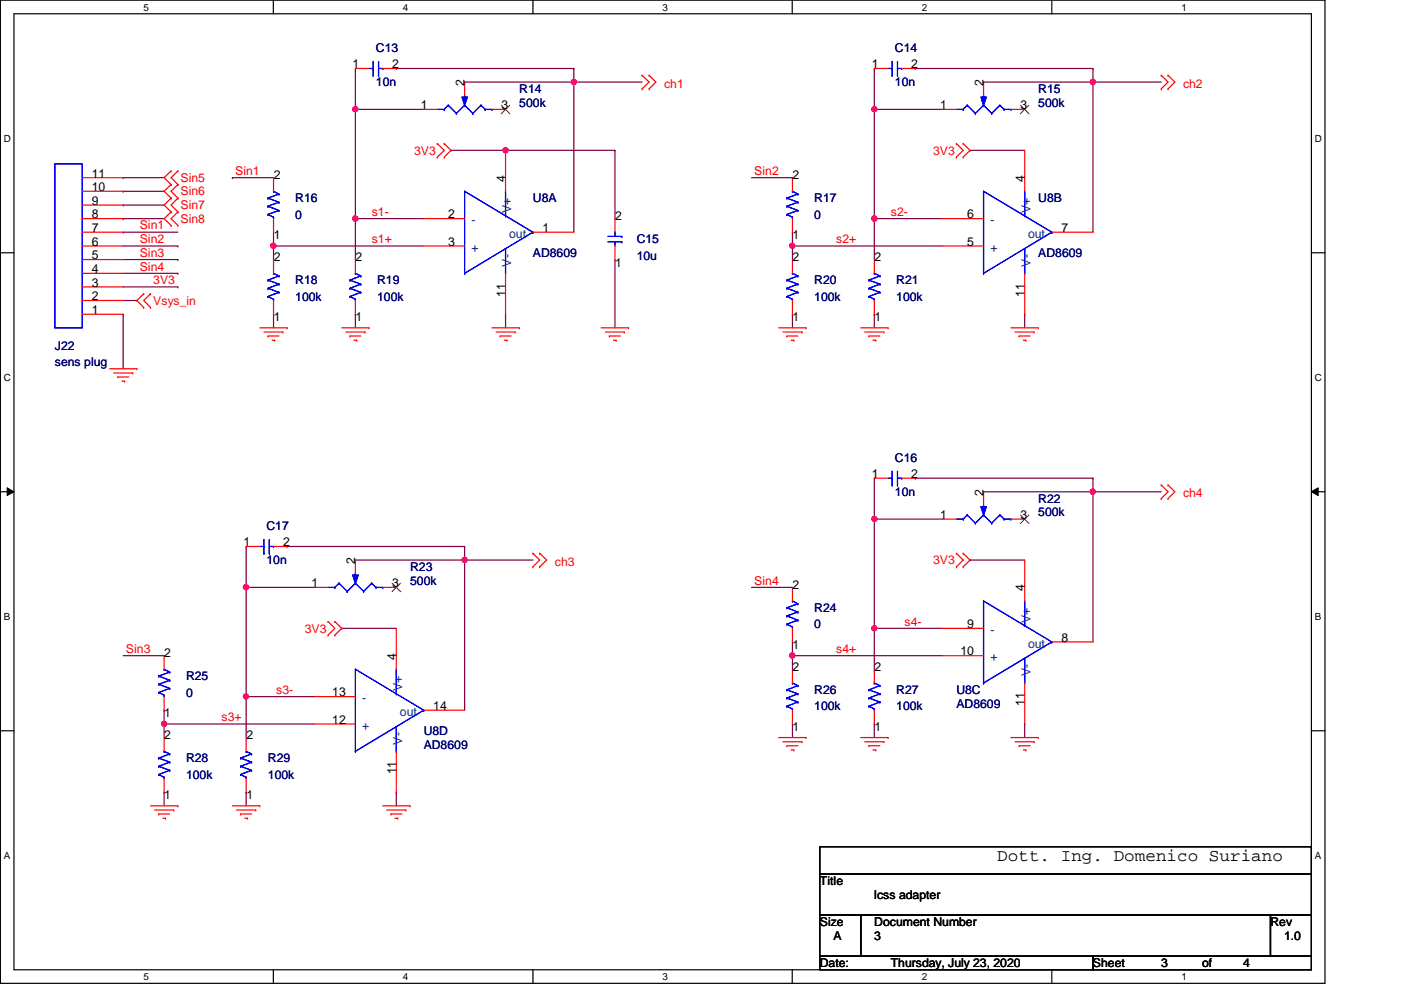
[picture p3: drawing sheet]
<svg xmlns="http://www.w3.org/2000/svg" width="297mm" height="210mm" viewBox="0 0 297 210" stroke-linecap="round" stroke-linejoin="round" font-family="sans-serif">
<path d="M.1 0h280.8v208.5h-280.8zM3 2.9h275v202.7h-275z" fill="none" stroke="#000" stroke-width=".25"/>
<g fill="#fff">
<path d="M30.4 .3h1.2v2.4h-1.2z"/>
<path d="M30.4 205.9h1.2v2.3h-1.2z"/>
</g>
<path d="M58 0v2.9M58 205.6v2.9" fill="none" stroke="#000" stroke-width=".25"/>
<g fill="#fff">
<path d="M85.4 .3h1.2v2.4h-1.2z"/>
<path d="M85.4 205.9h1.2v2.3h-1.2z"/>
</g>
<path d="M113 0v2.9M113 205.6v2.9" fill="none" stroke="#000" stroke-width=".25"/>
<g fill="#fff">
<path d="M140.5 .3h1.1v2.4h-1.1z"/>
<path d="M140.5 205.9h1.1v2.3h-1.1z"/>
</g>
<path d="M168 0v2.9M168 205.6v2.9" fill="none" stroke="#000" stroke-width=".25"/>
<g fill="#fff">
<path d="M195.4 .3h1.2v2.4h-1.2z"/>
<path d="M195.4 205.9h1.2v2.3h-1.2z"/>
</g>
<path d="M223 0v2.9M223 205.6v2.9" fill="none" stroke="#000" stroke-width=".25"/>
<g fill="#fff">
<path d="M250.5 .3h1.1v2.4h-1.1z"/>
<path d="M250.5 205.9h1.1v2.3h-1.1z"/>
<path d="M.8 28.2h1.5v2.4h-1.5z"/>
<path d="M278.8 28.2h1.4v2.4h-1.4z"/>
<path d="M.8 78.9h1.5v2.3h-1.5z"/>
<path d="M278.8 78.9h1.4v2.3h-1.4z"/>
</g>
<path d="M.1 53.6h2.9M278 53.6h2.9" fill="none" stroke="#000" stroke-width=".25"/>
<g fill="#fff">
<path d="M.8 129.6h1.4v2.3h-1.4z"/>
<path d="M278.8 129.6h1.3v2.3h-1.3z"/>
</g>
<path d="M.1 104.3h2.9M278 104.3h2.9" fill="none" stroke="#000" stroke-width=".25"/>
<path d="M1.5 103.4l1.5 .9-1.5 .8zM278 104.3l1.5-.9v1.7z" fill="#000"/>
<path d="M1.5 103.4l1.5 .9-1.5 .8zM278 104.3l1.5-.9v1.7z" fill="none" stroke="#000" stroke-width=".21"/>
<g fill="#fff">
<path d="M.8 180.3h1.4v2.3h-1.4z"/>
<path d="M278.8 180.3h1.3v2.3h-1.3z"/>
</g>
<path d="M.1 154.9h2.9M278 154.9h2.9" fill="none" stroke="#000" stroke-width=".25"/>
<path d="M75.3 23.2h.1M75.3 23.2v23.2M75.3 66.6h.1M75.3 66.6v2.9M107.2 66.6h.1M107.2 66.6v2.9" fill="none" stroke="#800040" stroke-width=".25"/>
<circle cx="75.3" cy="46.3" r=".57" fill="#f0f"/>
<circle cx="75.3" cy="46.3" r=".57" fill="none" stroke="#f0f" stroke-width=".25"/>
<path d="M75.3 23.2h.1M75.3 23.2h14.5M75.3 46.4h.1M75.3 46.4h14.5" fill="none" stroke="#800040" stroke-width=".25"/>
<circle cx="75.3" cy="23.2" r=".56" fill="#f0f"/>
<circle cx="75.3" cy="23.2" r=".56" fill="none" stroke="#f0f" stroke-width=".25"/>
<path d="M98.5 17.4h.1M98.5 17.4h37.6M121.7 17.4h.1M121.7 17.4v31.8" fill="none" stroke="#800040" stroke-width=".25"/>
<circle cx="121.6" cy="17.4" r=".56" fill="#f0f"/>
<circle cx="121.6" cy="17.4" r=".56" fill="none" stroke="#f0f" stroke-width=".25"/>
<path d="M107.2 31.9h.1M107.2 31.9h23.2M130.4 31.9h.1M130.4 31.9v14.5M130.4 55h.1M130.4 55v14.5" fill="none" stroke="#800040" stroke-width=".25"/>
<circle cx="107.2" cy="31.9" r=".56" fill="#f0f"/>
<circle cx="107.2" cy="31.9" r=".56" fill="none" stroke="#f0f" stroke-width=".25"/>
<g fill="none" stroke="#800040" stroke-width=".25">
<path d="M75.3 14.5h.1M75.3 14.5v8.7M84 14.5h.1M84 14.5h37.7M121.7 14.5h.1M121.7 14.5v2.9M58 52.2h.1M58 52.2h31.8M58 52.2v2.8M75.3 46.4h.1M75.3 46.4v8.6M26.1 66.6h.1"/>
<path d="M26.1 66.6v11.6M58 66.6h.1M58 66.6v2.9"/>
</g>
<circle cx="57.9" cy="52.1" r=".56" fill="#f0f"/>
<circle cx="57.9" cy="52.1" r=".56" fill="none" stroke="#f0f" stroke-width=".25"/>
<path d="M95.6 31.9h.1M95.6 31.9h11.6M159.3 37.7h8.7M168 37.7h.1M58 49.2h.1M58 49.2v3M168 52.2h.1M168 52.2v2.8M168 66.6h.1M168 66.6v2.9" fill="none" stroke="#800040" stroke-width=".25"/>
<circle cx="168" cy="52.1" r=".56" fill="#f0f"/>
<circle cx="168" cy="52.1" r=".56" fill="none" stroke="#f0f" stroke-width=".25"/>
<g fill="none" stroke="#800040" stroke-width=".25">
<path d="M208.5 17.4h.1M208.5 17.4h23.2M231.7 17.4h.1M231.7 17.4v31.8M205.7 31.9h.1M205.7 31.9h11.6M168 49.2h.1M168 49.2v3M185.4 46.4h.1M185.4 46.4v8.6M185.4 66.6h.1M185.4 66.6v2.9"/>
<path d="M217.3 66.6h.1M217.3 66.6v2.9"/>
</g>
<circle cx="231.7" cy="17.4" r=".56" fill="#f0f"/>
<circle cx="231.7" cy="17.4" r=".56" fill="none" stroke="#f0f" stroke-width=".25"/>
<path d="M185.4 23.2h.1M185.4 23.2v23.2" fill="none" stroke="#800040" stroke-width=".25"/>
<circle cx="185.4" cy="46.3" r=".56" fill="#f0f"/>
<circle cx="185.4" cy="46.3" r=".56" fill="none" stroke="#f0f" stroke-width=".25"/>
<path d="M185.4 14.5h.1M185.4 14.5v8.7M194.1 14.5h.1M194.1 14.5h37.6M231.7 14.5h.1M231.7 14.5v2.9M185.4 23.2h.1M185.4 23.2h14.5M168 52.2h.1M168 52.2h31.9M185.4 46.4h.1M185.4 46.4h14.5" fill="none" stroke="#800040" stroke-width=".25"/>
<circle cx="185.4" cy="23.2" r=".56" fill="#f0f"/>
<circle cx="185.4" cy="23.2" r=".56" fill="none" stroke="#f0f" stroke-width=".25"/>
<path d="M231.7 17.4h.1M231.7 17.4h14.5M26.1 139h8.7M34.8 139h.1M34.8 153.5h.1M34.8 153.5v2.9M34.8 168h.1M34.8 168v2.9" fill="none" stroke="#800040" stroke-width=".25"/>
<circle cx="34.8" cy="153.5" r=".56" fill="#f0f"/>
<circle cx="34.8" cy="153.5" r=".56" fill="none" stroke="#f0f" stroke-width=".25"/>
<g fill="none" stroke="#800040" stroke-width=".25">
<path d="M75.3 118.7h.1M75.3 118.7h23.2M98.5 118.7h.1M98.5 118.7v31.9M72.5 133.2h.1M72.5 133.2h11.5M34.8 150.6h.1M34.8 150.6v2.9M52.2 147.7h.1M52.2 147.7v8.7M52.2 168h.1M52.2 168v2.9"/>
<path d="M84 168h.1M84 168v2.9"/>
</g>
<circle cx="98.5" cy="118.7" r=".56" fill="#f0f"/>
<circle cx="98.5" cy="118.7" r=".56" fill="none" stroke="#f0f" stroke-width=".25"/>
<path d="M52.2 124.5h.1M52.2 124.5v23.2" fill="none" stroke="#800040" stroke-width=".25"/>
<circle cx="52.1" cy="147.7" r=".56" fill="#f0f"/>
<circle cx="52.1" cy="147.7" r=".56" fill="none" stroke="#f0f" stroke-width=".25"/>
<path d="M52.2 115.9h.1M52.2 115.9v8.6M60.9 115.9h.1M60.9 115.9h37.6M98.5 115.9h.1M98.5 115.9v2.8M52.2 124.5h.1M52.2 124.5h14.5M34.8 153.5h.1M34.8 153.5h31.9M52.2 147.7h.1M52.2 147.7h14.5" fill="none" stroke="#800040" stroke-width=".25"/>
<circle cx="52.1" cy="124.5" r=".56" fill="#f0f"/>
<circle cx="52.1" cy="124.5" r=".56" fill="none" stroke="#f0f" stroke-width=".25"/>
<path d="M98.5 118.7h.1M98.5 118.7h14.5M159.3 124.5h8.7M168 124.5h.1M168 139h.1M168 139v2.9M168 153.5h.1M168 153.5v2.9" fill="none" stroke="#800040" stroke-width=".25"/>
<circle cx="168" cy="139" r=".56" fill="#f0f"/>
<circle cx="168" cy="139" r=".56" fill="none" stroke="#f0f" stroke-width=".25"/>
<g fill="none" stroke="#800040" stroke-width=".25">
<path d="M205.7 118.7h.1M205.7 118.7h11.6M208.5 104.3h.1M208.5 104.3h23.2M231.7 104.3h.1M231.7 104.3v31.8M168 136.1h.1M168 136.1v2.9M185.4 133.2h.1M185.4 133.2v8.7M185.4 153.5h.1M185.4 153.5v2.9"/>
<path d="M217.3 153.5h.1M217.3 153.5v2.9"/>
</g>
<circle cx="231.7" cy="104.2" r=".56" fill="#f0f"/>
<circle cx="231.7" cy="104.2" r=".56" fill="none" stroke="#f0f" stroke-width=".25"/>
<path d="M185.4 110.1h.1M185.4 110.1v23.1" fill="none" stroke="#800040" stroke-width=".25"/>
<circle cx="185.4" cy="133.2" r=".56" fill="#f0f"/>
<circle cx="185.4" cy="133.2" r=".56" fill="none" stroke="#f0f" stroke-width=".25"/>
<path d="M185.4 101.4h.1M185.4 110.1h.1M185.4 101.4v8.7M185.4 110.1h14.5M194.1 101.4h.1M194.1 101.4h37.6M231.7 101.4h.1M231.7 101.4v2.9M168 139h.1M168 139h31.9M185.4 133.2h.1M185.4 133.2h14.5" fill="none" stroke="#800040" stroke-width=".25"/>
<circle cx="185.4" cy="110" r=".56" fill="#f0f"/>
<circle cx="185.4" cy="110" r=".56" fill="none" stroke="#f0f" stroke-width=".25"/>
<g fill="none" stroke="#800040" stroke-width=".25">
<path d="M26.1 37.7h.1M26.1 37.7h8.7M49.3 37.7h.1M49.3 37.7h8.7M26.1 43.5h.1M26.1 46.4h.1M26.1 40.6h.1M26.1 49.2h.1M26.1 43.5h8.7M26.1 46.4h8.7M26.1 40.6h8.7M26.1 49.2h11.6"/>
<path d="M26.1 52.2h11.6M26.1 55h11.6M26.1 58h11.6M37.7 52.2h.1M37.7 55h.1M37.7 58h.1M26.1 60.8h11.6M26.1 63.7h2.9M29 63.7h.1M37.7 60.8h.1M231.7 104.3h.1M231.7 104.3h14.5"/>
</g>
<g fill="none" stroke="#f00" stroke-width=".25">
<path d="M136.1 16h.1M136.1 18.8h.1M136.1 16l1.5 1.4-1.5 1.4M137.6 16h.1M137.6 18.8h.1M137.6 16l1.5 1.4-1.5 1.4M246.2 16h.1M246.2 18.8h.1M246.2 16l1.4 1.4-1.4 1.4M247.6 16h.1M247.6 18.8h.1M247.6 16l1.5 1.4-1.5 1.4"/>
<path d="M36.3 36.2h.1M36.3 39.1h.1M36.3 36.2l-1.5 1.5 1.5 1.4M36.3 39.1l-1.5 1.5 1.5 1.4M37.7 39.1h.1M37.7 36.2h.1M37.7 36.2l-1.4 1.5 1.4 1.4M37.7 39.1l-1.4 1.5 1.4 1.4M92.7 33.3h.1M92.7 30.4h.1M92.7 30.4l1.5 1.5-1.5 1.4M94.2 30.4h.1"/>
<path d="M94.2 33.3h.1M94.2 30.4l1.4 1.5-1.4 1.4M202.8 33.3h.1M202.8 30.4h.1M202.8 30.4l1.4 1.5-1.4 1.4M204.2 30.4h.1M204.2 33.3h.1M204.2 30.4l1.5 1.5-1.5 1.4M36.3 42h.1M36.3 44.9h.1M36.3 47.8h.1M36.3 42l-1.5 1.5 1.5 1.4"/>
<path d="M36.3 44.9l-1.5 1.5 1.5 1.4M37.7 42h.1M37.7 44.9h.1M37.7 47.8h.1M37.7 42l-1.4 1.5 1.4 1.4M37.7 44.9l-1.4 1.5 1.4 1.4M58 55v3M23.2 78.2h5.8M24.1 79.1h4M25 79.9h.1M25 79.9h2.3M28.1 79.1h.1"/>
<path d="M29 78.2h.1M30.5 62.3h.1M30.5 65.2h.1M30.5 62.3l-1.5 1.4 1.5 1.5M31.9 65.2h.1M31.9 62.3h.1M31.9 62.3l-1.4 1.4 1.4 1.5M55.1 69.5h5.8M56 70.4h4M56.8 71.2h.1M56.8 71.2h2.3M57.7 72.1h.5"/>
<path d="M58 63.7v2.9M58.2 72.1h.1M60 70.4h.1M60.9 69.5h.1M72.5 69.5h5.7M73.3 70.4h4.1M74.2 71.2h.1M74.2 71.2h2.3M75.1 72.1h.5M75.6 72.1h.1M77.4 70.4h.1M78.2 69.5h.1"/>
<path d="M104.3 69.5h5.8M105.2 70.4h4M106 71.2h.1M106 71.2h2.4M106.9 72.1h.6M107.5 72.1h.1M109.2 70.4h.1M110.1 69.5h.1M127.5 69.5h5.8M128.4 70.4h4M129.2 71.2h.1M129.2 71.2h2.3"/>
<path d="M130.1 72.1h.5M130.6 72.1h.1M132.4 70.4h.1M133.3 69.5h.1M165.1 69.5h5.8M166 70.4h4M166.8 71.2h.1M166.8 71.2h2.4M167.7 72.1h.6M168.3 72.1h.1M170 70.4h.1M170.9 69.5h.1"/>
<path d="M182.5 69.5h5.8M183.3 70.4h4.1M184.2 71.2h.1M184.2 71.2h2.4M185.1 72.1h.6M185.7 72.1h.1M187.4 70.4h.1M188.3 69.5h.1M214.3 69.5h5.8M215.2 70.4h4M216.1 71.2h.1M216.1 71.2h2.3"/>
<path d="M217 72.1h.5M217.5 72.1h.1M219.2 70.4h.1M220.1 69.5h.1M25.8 80.8h.6M26.4 80.8h.1M113 117.3h.1M113 117.3l1.4 1.4-1.4 1.5M114.4 117.3h.1M114.4 117.3l1.5 1.4-1.5 1.5M202.8 117.3h.1M202.8 117.3l1.4 1.4-1.4 1.5"/>
<path d="M204.2 117.3h.1M204.2 117.3l1.5 1.4-1.5 1.5M246.2 102.8h.1M246.2 105.7h.1M246.2 102.8l1.4 1.5-1.4 1.4M247.6 102.8h.1M247.6 105.7h.1M247.6 102.8l1.5 1.5-1.5 1.4M69.6 134.7h.1M69.6 131.8h.1M69.6 131.8l1.4 1.4-1.4 1.5M71 131.8h.1"/>
<path d="M71 134.7h.1M71 131.8l1.5 1.4-1.5 1.5M84 133.2v8.7M113 120.2h.1M114.4 120.2h.1M202.8 120.2h.1M204.2 120.2h.1M66.7 147.7h8.6M66.7 153.5h8.6M84 159.3v8.7M89.8 150.6h8.7M165.1 156.4h5.8"/>
<path d="M166 157.3h4M166.8 158.1h.1M166.8 158.1h2.4M167.7 159h.6M168.3 159h.1M170 157.3h.1M170.9 156.4h.1M182.5 156.4h5.8M183.3 157.3h4.1M184.2 158.1h.1M184.2 158.1h2.4M185.1 159h.6"/>
<path d="M185.7 159h.1M187.4 157.3h.1M188.3 156.4h.1M214.3 156.4h5.8M215.2 157.3h4M216.1 158.1h.1M216.1 158.1h2.3M217 159h.5M217.5 159h.1M219.2 157.3h.1M220.1 156.4h.1M31.9 170.9h5.8"/>
<path d="M32.8 171.7h4M33.7 172.6h.1M33.7 172.6h2.3M34.5 173.5h.6M35.1 173.5h.1M36.8 171.7h.1M37.7 170.9h.1M49.3 170.9h5.8M50.2 171.7h4M51 172.6h.1M51 172.6h2.3M51.9 173.5h.6"/>
<path d="M52.5 173.5h.1M54.2 171.7h.1M55.1 170.9h.1M81.1 170.9h5.8M82 171.7h4.1M82.9 172.6h.1M82.9 172.6h2.3M83.7 173.5h.6M84.3 173.5h.1M86.1 171.7h.1M86.9 170.9h.1"/>
</g>
<path d="M173.8 179.5h104.2v5.8h-104.2zM173.8 185.3h104.2v8.7h-104.2zM173.8 194h8.7v8.7h-8.7zM182.5 194h86.9v8.7h-86.9zM269.4 194h8.6v8.7h-8.6zM173.8 202.7h57.9v2.9h-57.9zM231.7 202.7h46.3v2.9h-46.3z" fill="none" stroke="#000" stroke-width=".25"/>
<g fill="none" stroke="#00f" stroke-width=".25">
<path d="M56.8 59.4h.1M56.8 59.4l2.3 .8M58 58h.1M58 58l1.1 .5M59.1 58.5h.1M59.1 58.5l-2.3 .9M56.8 62.9h.1M56.8 61.1h.1M56.8 62.9l1.2 .6M56.8 61.1l2.3 .9M58 63.5h.1M58 63.5v.2"/>
<path d="M59.1 62h.1M59.1 60.2h.1M59.1 62l-2.3 .9M59.1 60.2l-2.3 .9M75.3 159.3h.1M84 147.1h.1M84 159.3h.1M84 141.9v5.2M84 154.1v5.2M89.8 150.6h.1M89.8 150.6l-14.5-8.7v17.4M89.8 150.6l-14.5 8.7"/>
</g>
<path d="M74.8 121.9h1.1l-.6 1.8z" fill="#00f"/>
<g fill="none" stroke="#00f" stroke-width=".25">
<path d="M69.6 124.5h1.4M71 124.5h.1M71.9 123.7h.1M71.9 123.7l-.9 .8M71.9 123.7l1.7 1.7M73.6 125.4h.1M74.8 121.9h1.1l-.6 1.8zM75.3 123.7h.1M75.3 121.6h.1M75.3 123.7l-1.7 1.7M75.3 123.7l1.8 1.7M75.3 121.6v.6"/>
<path d="M77.1 125.4h.1M78.8 123.7h.1M78.8 123.7l-1.7 1.7M78.8 123.7l.9 .8M79.7 124.5h.1M79.7 124.5h1.4M81.1 124.5h.1"/>
</g>
<path d="M74.8 121.9h1.1l-.6 1.8z" fill="#00f"/>
<g fill="none" stroke="#00f" stroke-width=".25">
<path d="M56.8 45.5h.1M56.8 43.7h.1M56.8 42h.1M56.8 45.5l1.2 .6M56.8 43.7l2.3 .9M56.8 42l2.3 .9M58 40.6h.1M58 46.1h.1M58 40.6l1.1 .5M58 46.1v.3M59.1 44.6h.1M59.1 42.9h.1"/>
<path d="M59.1 41.1h.1M59.1 44.6l-2.3 .9M59.1 42.9l-2.3 .8M59.1 41.1l-2.3 .9M184.2 59.4h.1M184.2 59.4l2.4 .8M185.4 58h.1M185.4 58l1.2 .5M186.6 58.5h.1M186.6 58.5l-2.4 .9M184.2 62.9h.1M184.2 61.1h.1"/>
<path d="M184.2 62.9l1.2 .6M184.2 61.1l2.4 .9M185.4 63.5h.1M185.4 63.5v.2M186.6 62h.1M186.6 60.2h.1M186.6 62l-2.4 .9M186.6 60.2l-2.4 .9M55.1 115.9h.9M56 117.3h.1M56 115.9h.1M56 114.4v2.9"/>
<path d="M57.1 117.3h.1M57.1 114.4v2.9M57.1 115.9h.9M58 115.9h.1M69.6 124.5h1.4M71 124.5h.1M71.9 123.7h.1M71.9 123.7l-.9 .8M71.9 123.7l1.7 1.7M73.6 125.4h.1M74.8 121.9h1.1l-.6 1.8zM75.3 123.7h.1"/>
<path d="M75.3 121.6h.1M75.3 123.7l-1.7 1.7M75.3 123.7l1.8 1.7M75.3 121.6v.6M77.1 125.4h.1M78.8 123.7h.1M78.8 123.7l-1.7 1.7M78.8 123.7l.9 .8M79.7 124.5h.1M79.7 124.5h1.4M81.1 124.5h.1M166.8 149.7h.1"/>
<path d="M166.8 148h.1M166.8 146.3h.1M166.8 149.7l1.2 .6M166.8 148l2.4 .8M166.8 146.3l2.4 .8M168 144.8h.1M168 150.3h.1M168 144.8l1.2 .6M168 150.3v.3M169.2 148.8h.1M169.2 147.1h.1M169.2 145.4h.1"/>
<path d="M169.2 148.8l-2.4 .9M169.2 147.1l-2.4 .9M169.2 145.4l-2.4 .9"/>
</g>
<path d="M58 37.7v2.9M58 46.4v2.8M185.4 55v3M185.4 63.7v2.9M52.2 115.9h2.9M58 115.9h2.9M75.3 118.7v2.9M66.7 124.5h2.9M81.1 124.5h2.9M168 141.9v2.9M168 150.6v2.9" fill="none" stroke="#f00" stroke-width=".25"/>
<path d="M83.1 123.7l1.9 1.8M84.9 123.7l-1.8 1.8" fill="none" stroke="#804000" stroke-width=".21"/>
<path d="M208 20.6h1.1l-.6 1.7z" fill="#00f"/>
<g fill="none" stroke="#00f" stroke-width=".25">
<path d="M202.8 23.2h1.4M204.2 23.2h.1M205.1 22.3h.1M205.1 22.3l-.9 .9M205.1 22.3l1.7 1.7M206.8 24h.1M208 20.6h1.1l-.6 1.7zM208.5 22.3h.1M208.5 20.3h.1M208.5 22.3l-1.7 1.7M208.5 22.3l1.8 1.7M208.5 20.3v.6"/>
<path d="M210.3 24h.1M212 22.3h.1M212 22.3l-1.7 1.7M212 22.3l.9 .9M212.9 23.2h.1M212.9 23.2h1.4M214.3 23.2h.1"/>
</g>
<path d="M208 20.6h1.1l-.6 1.7z" fill="#00f"/>
<g fill="none" stroke="#00f" stroke-width=".25">
<path d="M188.3 14.5h.8M189.1 16h.1M189.1 14.5h.1M189.1 13v3M190.3 16h.1M190.3 13v3M190.3 14.5h.9M191.2 14.5h.1M11.6 34.8h5.8v34.7h-5.8zM202.8 23.2h1.4M204.2 23.2h.1M205.1 22.3h.1"/>
<path d="M205.1 22.3l-.9 .9M205.1 22.3l1.7 1.7M206.8 24h.1M208 20.6h1.1l-.6 1.7zM208.5 22.3h.1M208.5 20.3h.1M208.5 22.3l-1.7 1.7M208.5 22.3l1.8 1.7M208.5 20.3v.6M210.3 24h.1M212 22.3h.1M212 22.3l-1.7 1.7"/>
<path d="M212 22.3l.9 .9M212.9 23.2h.1M212.9 23.2h1.4M214.3 23.2h.1M74.2 59.4h.1M74.2 59.4l2.3 .8M75.3 58h.1M75.3 58l1.2 .5M76.5 58.5h.1M76.5 58.5l-2.3 .9M128.9 51.3h2.9M128.9 50.1h2.9"/>
<path d="M130.4 49.2h.1M130.4 51.3h.1M130.4 49.2v.9M130.4 51.3v.9M131.8 51.3h.1M131.8 50.1h.1M208.5 58h.1M217.3 45.8h.1M217.3 58h.1M217.3 40.6v5.2M217.3 52.7v5.3M223 49.2h.1"/>
<path d="M223 49.2l-14.5-8.6v17.4M223 49.2l-14.5 8.8M74.2 62.9h.1M74.2 61.1h.1M74.2 62.9l1.1 .6M74.2 61.1l2.3 .9M75.3 63.5h.1M75.3 63.5v.2M76.5 62h.1M76.5 60.2h.1M76.5 62l-2.3 .9M76.5 60.2l-2.3 .9"/>
<path d="M166.8 132.3h.1M166.8 130.6h.1M166.8 128.9h.1M166.8 132.3l1.2 .6M166.8 130.6l2.4 .9M166.8 128.9l2.4 .9M168 127.4h.1M168 132.9h.1M168 127.4l1.2 .6M168 132.9v.3M169.2 131.5h.1M169.2 129.8h.1"/>
<path d="M169.2 128h.1M169.2 131.5l-2.4 .8M169.2 129.8l-2.4 .8M169.2 128l-2.4 .9M34.8 159.3h.1M34.8 159.3l1.2 .6M36 159.9h.1M36 159.9l-2.3 .8M184.2 149.7h.1M184.2 148h.1M184.2 146.3h.1M184.2 149.7l1.2 .6"/>
<path d="M184.2 148l2.4 .8M184.2 146.3l2.4 .8M185.4 144.8h.1M185.4 150.3h.1M185.4 144.8l1.2 .6M185.4 150.3v.3M186.6 148.8h.1M186.6 147.1h.1M186.6 145.4h.1M186.6 148.8l-2.4 .9M186.6 147.1l-2.4 .9M186.6 145.4l-2.4 .9"/>
<path d="M33.7 164.2h.1M33.7 162.5h.1M33.7 160.7h.1M33.7 164.2l1.1 .6M33.7 162.5l2.3 .8M33.7 160.7l2.3 .9M34.8 164.8h.1M34.8 164.8v.3M36 163.3h.1M36 161.6h.1M36 163.3l-2.3 .9M36 161.6l-2.3 .9"/>
</g>
<g fill="none" stroke="#f00" stroke-width=".25">
<path d="M185.4 14.5h2.9M191.2 14.5h2.9M208.5 17.4v2.9M17.4 37.7h8.7M199.9 23.2h2.9M214.3 23.2h3M217.3 31.9v8.7M17.4 49.2h8.7M17.4 46.4h8.7M17.4 52.2h8.7M17.4 58h8.7M17.4 55h8.7"/>
<path d="M17.4 43.5h8.7M17.4 40.6h8.7M75.3 55v3M130.4 46.4v2.8M130.4 52.2v2.8M199.9 46.4h8.6M199.9 52.2h8.6M217.3 58v8.6M223 49.2h8.7M17.4 66.6h8.7M17.4 63.7h8.7M17.4 60.8h8.7"/>
<path d="M75.3 63.7v2.9M168 124.5v2.9M168 133.2v2.9M34.8 156.4v2.9M185.4 141.9v2.9M185.4 150.6v2.9M34.8 165.1v2.9"/>
</g>
<path d="M216.4 22.3l1.8 1.8M218.1 22.3l-1.8 1.8" fill="none" stroke="#804000" stroke-width=".21"/>
<path d="M208 107.4h1.1l-.6 1.8z" fill="#00f"/>
<g fill="none" stroke="#00f" stroke-width=".25">
<path d="M202.8 110.1h1.4M204.2 110.1h.1M205.1 109.2h.1M205.1 109.2l-.9 .9M205.1 109.2l1.7 1.7M206.8 110.9h.1M208 107.4h1.1l-.6 1.8zM208.5 109.2h.1M208.5 107.1h.1M208.5 109.2l-1.7 1.7M208.5 109.2l1.8 1.7M208.5 107.1v.6"/>
<path d="M210.3 110.9h.1M212 109.2h.1M212 109.2l-1.7 1.7M212 109.2l.9 .9M212.9 110.1h.1M212.9 110.1h1.4M214.3 110.1h.1"/>
</g>
<path d="M208 107.4h1.1l-.6 1.8z" fill="#00f"/>
<g fill="none" stroke="#00f" stroke-width=".25">
<path d="M202.8 110.1h1.4M204.2 110.1h.1M205.1 109.2h.1M205.1 109.2l-.9 .9M205.1 109.2l1.7 1.7M206.8 110.9h.1M208 107.4h1.1l-.6 1.8zM208.5 109.2h.1M208.5 107.1h.1M208.5 109.2l-1.7 1.7M208.5 109.2l1.8 1.7M208.5 107.1v.6"/>
<path d="M210.3 110.9h.1M212 109.2h.1M212 109.2l-1.7 1.7M212 109.2l.9 .9M212.9 110.1h.1M212.9 110.1h1.4M214.3 110.1h.1M33.7 146.8h.1M33.7 145.1h.1M33.7 143.3h.1M33.7 146.8l1.1 .6M33.7 145.1l2.3 .9"/>
<path d="M33.7 143.3l2.3 .9M34.8 141.9h.1M34.8 147.4h.1M34.8 141.9l1.2 .6M34.8 147.4v.3M36 146h.1M36 144.2h.1M36 142.5h.1M36 146l-2.3 .8M36 144.2l-2.3 .9M36 142.5l-2.3 .8"/>
</g>
<path d="M199.9 110.1h2.9M208.5 104.3v2.8M214.3 110.1h3M34.8 139v2.9M34.8 147.7v2.9" fill="none" stroke="#f00" stroke-width=".25"/>
<path d="M216.4 109.2l1.8 1.8M218.1 109.2l-1.8 1.8" fill="none" stroke="#804000" stroke-width=".21"/>
<path d="M98 20.6h1.1l-.6 1.7z" fill="#00f"/>
<g fill="none" stroke="#00f" stroke-width=".25">
<path d="M92.7 23.2h1.5M94.2 23.2h.1M95 22.3h.1M95 22.3l-.8 .9M95 22.3l1.8 1.7M96.8 24h.1M98 20.6h1.1l-.6 1.7zM98.5 22.3h.1M98.5 20.3h.1M98.5 22.3l-1.7 1.7M98.5 22.3l1.7 1.7M98.5 20.3v.6"/>
<path d="M100.2 24h.1M102 22.3h.1M102 22.3l-1.8 1.7M102 22.3l.9 .9M102.9 23.2h.1M102.9 23.2h1.4M104.3 23.2h.1"/>
</g>
<path d="M98 20.6h1.1l-.6 1.7z" fill="#00f"/>
<g fill="none" stroke="#00f" stroke-width=".25">
<path d="M78.2 14.5h.9M79.1 16h.1M79.1 14.5h.1M79.1 13v3M80.3 16h.1M80.3 13v3M80.3 14.5h.8M81.1 14.5h.1M92.7 23.2h1.5M94.2 23.2h.1M95 22.3h.1M95 22.3l-.8 .9"/>
<path d="M95 22.3l1.8 1.7M96.8 24h.1M98 20.6h1.1l-.6 1.7zM98.5 22.3h.1M98.5 20.3h.1M98.5 22.3l-1.7 1.7M98.5 22.3l1.7 1.7M98.5 20.3v.6M100.2 24h.1M102 22.3h.1M102 22.3l-1.8 1.7M102 22.3l.9 .9"/>
<path d="M102.9 23.2h.1M102.9 23.2h1.4M104.3 23.2h.1M98.5 58h.1M107.2 45.8h.1M107.2 58h.1M107.2 40.6v5.2M107.2 52.7v5.3M113 49.2h.1M113 49.2l-14.5-8.6v17.4M113 49.2l-14.5 8.8M166.8 59.4h.1"/>
<path d="M166.8 45.5h.1M166.8 43.7h.1M166.8 42h.1M166.8 59.4l2.4 .8M166.8 45.5l1.2 .6M166.8 43.7l2.4 .9M166.8 42l2.4 .9M168 58h.1M168 40.6h.1M168 46.1h.1M168 58l1.2 .5M168 46.1v.3"/>
<path d="M168 40.6l1.2 .5M169.2 58.5h.1M169.2 44.6h.1M169.2 42.9h.1M169.2 41.1h.1M169.2 58.5l-2.4 .9M169.2 44.6l-2.4 .9M169.2 42.9l-2.4 .8M169.2 41.1l-2.4 .9M166.8 62.9h.1M166.8 61.1h.1M166.8 62.9l1.2 .6"/>
<path d="M166.8 61.1l2.4 .9M168 63.5h.1M168 63.5v.2M169.2 62h.1M169.2 60.2h.1M169.2 62l-2.4 .9M169.2 60.2l-2.4 .9M189.1 99.9v2.9M190.3 99.9v2.9M188.3 101.4h.8M189.1 102.8h.1M189.1 101.4h.1"/>
<path d="M190.3 102.8h.1M190.3 101.4h.9M191.2 101.4h.1M217.3 132.6h.1M217.3 127.4v5.2M217.3 139.6v5.2M223 136.1h.1M223 136.1l-14.5-8.7v17.4M223 136.1l-14.5 8.7M52.2 159.3h.1M52.2 159.3l1.1 .6M53.3 159.9h.1"/>
<path d="M53.3 159.9l-2.3 .8M208.5 144.8h.1M217.3 144.8h.1M51 164.2h.1M51 162.5h.1M51 160.7h.1M51 164.2l1.2 .6M51 162.5l2.3 .8M51 160.7l2.3 .9M52.2 164.8h.1M52.2 164.8v.3M53.3 163.3h.1"/>
<path d="M53.3 161.6h.1M53.3 163.3l-2.3 .9M53.3 161.6l-2.3 .9"/>
</g>
<g fill="none" stroke="#f00" stroke-width=".25">
<path d="M75.3 14.5h2.9M81.1 14.5h2.9M98.5 17.4v2.9M89.8 23.2h2.9M104.3 23.2h2.9M107.2 31.9v8.7M168 37.7v2.9M89.8 46.4h8.7M89.8 52.2h8.7M107.2 58v8.6M113 49.2h8.7M168 46.4v2.8"/>
<path d="M168 55v3M168 63.7v2.9M185.4 101.4h2.9M191.2 101.4h2.9M217.3 118.7v8.7M199.9 133.2h8.6M199.9 139h8.6M223 136.1h8.7M52.2 156.4v2.9M217.3 144.8v8.7M52.2 165.1v2.9"/>
</g>
<path d="M106.3 22.3l1.8 1.8M108.1 22.3l-1.8 1.8" fill="none" stroke="#804000" stroke-width=".21"/>
<circle cx="75.3" cy="46.3" r=".57" fill="#f0f"/>
<circle cx="75.3" cy="46.3" r=".57" fill="none" stroke="#f0f" stroke-width=".25"/>
<circle cx="75.3" cy="23.2" r=".56" fill="#f0f"/>
<circle cx="75.3" cy="23.2" r=".56" fill="none" stroke="#f0f" stroke-width=".25"/>
<circle cx="121.6" cy="17.4" r=".56" fill="#f0f"/>
<circle cx="121.6" cy="17.4" r=".56" fill="none" stroke="#f0f" stroke-width=".25"/>
<circle cx="107.2" cy="31.9" r=".56" fill="#f0f"/>
<circle cx="107.2" cy="31.9" r=".56" fill="none" stroke="#f0f" stroke-width=".25"/>
<circle cx="57.9" cy="52.1" r=".56" fill="#f0f"/>
<circle cx="57.9" cy="52.1" r=".56" fill="none" stroke="#f0f" stroke-width=".25"/>
<circle cx="168" cy="52.1" r=".56" fill="#f0f"/>
<circle cx="168" cy="52.1" r=".56" fill="none" stroke="#f0f" stroke-width=".25"/>
<circle cx="231.7" cy="17.4" r=".56" fill="#f0f"/>
<circle cx="231.7" cy="17.4" r=".56" fill="none" stroke="#f0f" stroke-width=".25"/>
<circle cx="185.4" cy="46.3" r=".56" fill="#f0f"/>
<circle cx="185.4" cy="46.3" r=".56" fill="none" stroke="#f0f" stroke-width=".25"/>
<circle cx="185.4" cy="23.2" r=".56" fill="#f0f"/>
<circle cx="185.4" cy="23.2" r=".56" fill="none" stroke="#f0f" stroke-width=".25"/>
<circle cx="34.8" cy="153.5" r=".56" fill="#f0f"/>
<circle cx="34.8" cy="153.5" r=".56" fill="none" stroke="#f0f" stroke-width=".25"/>
<circle cx="98.5" cy="118.7" r=".56" fill="#f0f"/>
<circle cx="98.5" cy="118.7" r=".56" fill="none" stroke="#f0f" stroke-width=".25"/>
<circle cx="52.1" cy="147.7" r=".56" fill="#f0f"/>
<circle cx="52.1" cy="147.7" r=".56" fill="none" stroke="#f0f" stroke-width=".25"/>
<circle cx="52.1" cy="124.5" r=".56" fill="#f0f"/>
<circle cx="52.1" cy="124.5" r=".56" fill="none" stroke="#f0f" stroke-width=".25"/>
<circle cx="168" cy="139" r=".56" fill="#f0f"/>
<circle cx="168" cy="139" r=".56" fill="none" stroke="#f0f" stroke-width=".25"/>
<circle cx="231.7" cy="104.2" r=".56" fill="#f0f"/>
<circle cx="231.7" cy="104.2" r=".56" fill="none" stroke="#f0f" stroke-width=".25"/>
<circle cx="185.4" cy="133.2" r=".56" fill="#f0f"/>
<circle cx="185.4" cy="133.2" r=".56" fill="none" stroke="#f0f" stroke-width=".25"/>
<circle cx="185.4" cy="110" r=".56" fill="#f0f"/>
<circle cx="185.4" cy="110" r=".56" fill="none" stroke="#f0f" stroke-width=".25"/>
<text font-size="3.7" x="211.5" y="182.5">Dott. Ing. Domenico Suriano</text>
<g font-size="2.6" fill="#000080">
<text x="79.7" y="11">C13</text>
<text x="189.7" y="11">C14</text>
<text x="79.7" y="18.3">10n</text>
<text x="110.1" y="19.7">R14</text>
<text x="110.1" y="22.6">500k</text>
<text x="189.7" y="18.3">10n</text>
<text x="220.1" y="19.7">R15</text>
<text x="220.1" y="22.6">500k</text>
<text x="62.6" y="42.9">R16</text>
<text x="62.6" y="46.4">0</text>
<text x="113" y="42.9">U8A</text>
<text x="172.6" y="42.9">R17</text>
<text x="172.6" y="46.4">0</text>
<text x="220.1" y="42.9">U8B</text>
<text x="135" y="51.6">C15</text>
<text x="113" y="54.5">AD8609</text>
<text x="135" y="55">10u</text>
<text x="220.1" y="54.5">AD8609</text>
<text x="62.6" y="60.3">R18</text>
<text x="62.6" y="63.8">100k</text>
<text x="80" y="60.3">R19</text>
<text x="80" y="63.8">100k</text>
<text x="172.6" y="60.3">R20</text>
<text x="172.6" y="63.8">100k</text>
<text x="190" y="60.3">R21</text>
<text x="190" y="63.8">100k</text>
<text x="11.6" y="74.2">J22</text>
<text x="11.6" y="77.6">sens plug</text>
<text x="189.7" y="97.9">C16</text>
<text x="189.7" y="105.2">10n</text>
<text x="220.1" y="106.6">R22</text>
<text x="56.5" y="112.4">C17</text>
<text x="220.1" y="109.5">500k</text>
<text x="56.5" y="119.6">10n</text>
<text x="86.9" y="121.1">R23</text>
<text x="86.9" y="124">500k</text>
<text x="172.6" y="129.8">R24</text>
<text x="172.6" y="133.2">0</text>
<text x="39.5" y="144.2">R25</text>
<text x="39.5" y="147.7">0</text>
<text x="172.6" y="147.2">R26</text>
<text x="190" y="147.2">R27</text>
<text x="202.8" y="147.2">U8C</text>
<text x="89.8" y="155.8">U8D</text>
<text x="172.6" y="150.6">100k</text>
<text x="190" y="150.6">100k</text>
<text x="202.8" y="150">AD8609</text>
<text x="39.5" y="161.6">R28</text>
<text x="56.8" y="161.6">R29</text>
<text x="89.8" y="158.7">AD8609</text>
<text x="39.5" y="165.1">100k</text>
<text x="56.8" y="165.1">100k</text>
</g>
<g font-size="2.6">
<text x="74.8" y="14.5">1</text>
<text x="83.2" y="14.5">2</text>
<text x="184.8" y="14.5">1</text>
<text x="193.2" y="14.5">2</text>
<text x="89.2" y="23.2">1</text>
<text x="98.5" y="18.2" transform="rotate(-90 98.5 18.2)">2</text>
<text x="106.3" y="23.2">3</text>
<text x="199.3" y="23.2">1</text>
<text x="208.5" y="18.2" transform="rotate(-90 208.5 18.2)">2</text>
<text x="216.4" y="23.2">3</text>
<text x="19.5" y="40.5">10</text>
<text x="19.5" y="37.6">11</text>
<text x="58" y="38">2</text>
<text x="107.1" y="38.5" transform="rotate(-90 107.1 38.5)">4</text>
<text x="168.1" y="38">2</text>
<text x="217.2" y="38.5" transform="rotate(-90 217.2 38.5)">4</text>
<text x="19.5" y="46.3">8</text>
<text x="19.5" y="43.4">9</text>
<text x="95" y="46.3">2</text>
<text x="130.4" y="46.7">2</text>
<text x="205.1" y="46.3">6</text>
<text x="19.5" y="52.1">6</text>
<text x="19.5" y="49.2">7</text>
<text x="58" y="50.8">1</text>
<text x="95" y="52.1">3</text>
<text x="115" y="49.2">1</text>
<text x="168.1" y="50.8">1</text>
<text x="205.1" y="52.1">5</text>
<text x="225" y="49.2">7</text>
<text x="19.5" y="57.9">4</text>
<text x="19.5" y="55">5</text>
<text x="58" y="55.4">2</text>
<text x="75.4" y="55.4">2</text>
<text x="130.4" y="56.6">1</text>
<text x="168.1" y="55.4">2</text>
<text x="185.4" y="55.4">2</text>
<text x="19.5" y="63.7">2</text>
<text x="19.5" y="60.8">3</text>
<text x="107.1" y="62.9" transform="rotate(-90 107.1 62.9)">11</text>
<text x="217.2" y="62.9" transform="rotate(-90 217.2 62.9)">11</text>
<text x="19.5" y="66.6">1</text>
<text x="58" y="68.1">1</text>
<text x="75.4" y="68.1">1</text>
<text x="168.1" y="68.1">1</text>
<text x="185.4" y="68.1">1</text>
<text x="184.8" y="101.3">1</text>
<text x="193.2" y="101.3">2</text>
<text x="208.5" y="105.1" transform="rotate(-90 208.5 105.1)">2</text>
<text x="199.3" y="110">1</text>
<text x="216.4" y="110">3</text>
<text x="51.6" y="115.8">1</text>
<text x="60" y="115.8">2</text>
<text x="75.3" y="119.6" transform="rotate(-90 75.3 119.6)">2</text>
<text x="66.1" y="124.5">1</text>
<text x="83.2" y="124.5">3</text>
<text x="168.1" y="124.8">2</text>
<text x="217.2" y="125.4" transform="rotate(-90 217.2 125.4)">4</text>
<text x="168.1" y="137.6">1</text>
<text x="205.1" y="133.2">9</text>
<text x="225" y="136.1">8</text>
<text x="34.8" y="139.3">2</text>
<text x="84" y="139.9" transform="rotate(-90 84 139.9)">4</text>
<text x="168.1" y="142.2">2</text>
<text x="185.4" y="142.2">2</text>
<text x="203.6" y="139">10</text>
<text x="70.4" y="147.7">13</text>
<text x="217.2" y="149.7" transform="rotate(-90 217.2 149.7)">11</text>
<text x="34.8" y="152.1">1</text>
<text x="70.4" y="153.5">12</text>
<text x="91.9" y="150.5">14</text>
<text x="168.1" y="155">1</text>
<text x="185.4" y="155">1</text>
<text x="34.8" y="156.7">2</text>
<text x="52.2" y="156.7">2</text>
<text x="84" y="164.2" transform="rotate(-90 84 164.2)">11</text>
<text x="34.8" y="169.5">1</text>
<text x="52.2" y="169.5">1</text>
<text x="173.8" y="187.7">Title</text>
<text x="185.4" y="190.6">lcss adapter</text>
<text x="173.8" y="196.3">Size</text>
<text x="185.4" y="196.3">Document Number</text>
<text x="269.4" y="196.3">Rev</text>
<text x="176.7" y="199.3">A</text>
<text x="185.4" y="199.3">3</text>
<text x="272.2" y="199.3">1.0</text>
<text x="173.8" y="205.1">Date:</text>
<text x="188.8" y="205.1">Thursday, July 23, 2020</text>
<text x="231.7" y="205.1">Sheet</text>
<text x="246.2" y="205.1">3</text>
<text x="254.9" y="205.1">of</text>
<text x="263.6" y="205.1">4</text>
</g>
<g font-size="2.6" fill="#f00">
<text x="140.8" y="18.6">ch1</text>
<text x="250.8" y="18.6">ch2</text>
<text x="87.8" y="32.8">3V3</text>
<text x="197.8" y="32.8">3V3</text>
<text x="38.3" y="38.6">Sin5</text>
<text x="38.3" y="41.4">Sin6</text>
<text x="49.9" y="37.1">Sin1</text>
<text x="159.9" y="37.1">Sin2</text>
<text x="38.3" y="44.3">Sin7</text>
<text x="38.3" y="47.2">Sin8</text>
<text x="78.8" y="45.8">s1-</text>
<text x="188.9" y="45.8">s2-</text>
<text x="29.6" y="48.6">Sin1</text>
<text x="29.6" y="51.6">Sin2</text>
<text x="78.8" y="51.6">s1+</text>
<text x="177.3" y="51.6">s2+</text>
<text x="29.6" y="54.4">Sin3</text>
<text x="29.6" y="57.4">Sin4</text>
<text x="32.5" y="60.2">3V3</text>
<text x="32.5" y="64.6">Vsys_in</text>
<text x="250.8" y="105.5">ch4</text>
<text x="117.6" y="119.9">ch3</text>
<text x="197.8" y="119.6">3V3</text>
<text x="159.9" y="124">Sin4</text>
<text x="64.6" y="134.1">3V3</text>
<text x="191.8" y="132.6">s4-</text>
<text x="26.7" y="138.4">Sin3</text>
<text x="177.3" y="138.4">s4+</text>
<text x="58.6" y="147.1">s3-</text>
<text x="47" y="152.9">s3+</text>
</g>
<g font-size="2.6" fill="#004080">
<text x="99.9" y="47.5">-</text>
<text x="108.4" y="45.3" transform="rotate(-90 108.4 45.3)">V+</text>
<text x="210" y="47.5">-</text>
<text x="218.5" y="45.3" transform="rotate(-90 218.5 45.3)">V+</text>
<text x="99.9" y="53.3">+</text>
<text x="107.9" y="50.4">out</text>
<text x="210" y="53.3">+</text>
<text x="218" y="50.4">out</text>
<text x="108.4" y="56.5" transform="rotate(-90 108.4 56.5)">V-</text>
<text x="218.5" y="56.5" transform="rotate(-90 218.5 56.5)">V-</text>
<text x="210" y="134.4">-</text>
<text x="218" y="137.3">out</text>
<text x="218.5" y="132.1" transform="rotate(-90 218.5 132.1)">V+</text>
<text x="210" y="140.2">+</text>
<text x="218.5" y="143.4" transform="rotate(-90 218.5 143.4)">V-</text>
<text x="76.8" y="148.9">-</text>
<text x="85.3" y="146.6" transform="rotate(-90 85.3 146.6)">V+</text>
<text x="76.8" y="154.7">+</text>
<text x="84.8" y="151.8">out</text>
<text x="85.3" y="157.9" transform="rotate(-90 85.3 157.9)">V-</text>
</g>
<g font-size="2.1">
<text x="30.4" y="2.2">5</text>
<text x="85.4" y="2.2">4</text>
<text x="140.5" y="2.2">3</text>
<text x="195.4" y="2.2">2</text>
<text x="250.5" y="2.2">1</text>
<text x=".8" y="30.1">D</text>
<text x="278.8" y="30.1">D</text>
<text x=".8" y="80.8">C</text>
<text x="278.8" y="80.8">C</text>
<text x=".8" y="131.5">B</text>
<text x="278.8" y="131.5">B</text>
<text x=".8" y="182.2">A</text>
<text x="278.8" y="182.2">A</text>
<text x="30.4" y="207.8">5</text>
<text x="85.4" y="207.8">4</text>
<text x="140.5" y="207.8">3</text>
<text x="195.4" y="207.8">2</text>
<text x="250.5" y="207.8">1</text>
</g>
</svg>
